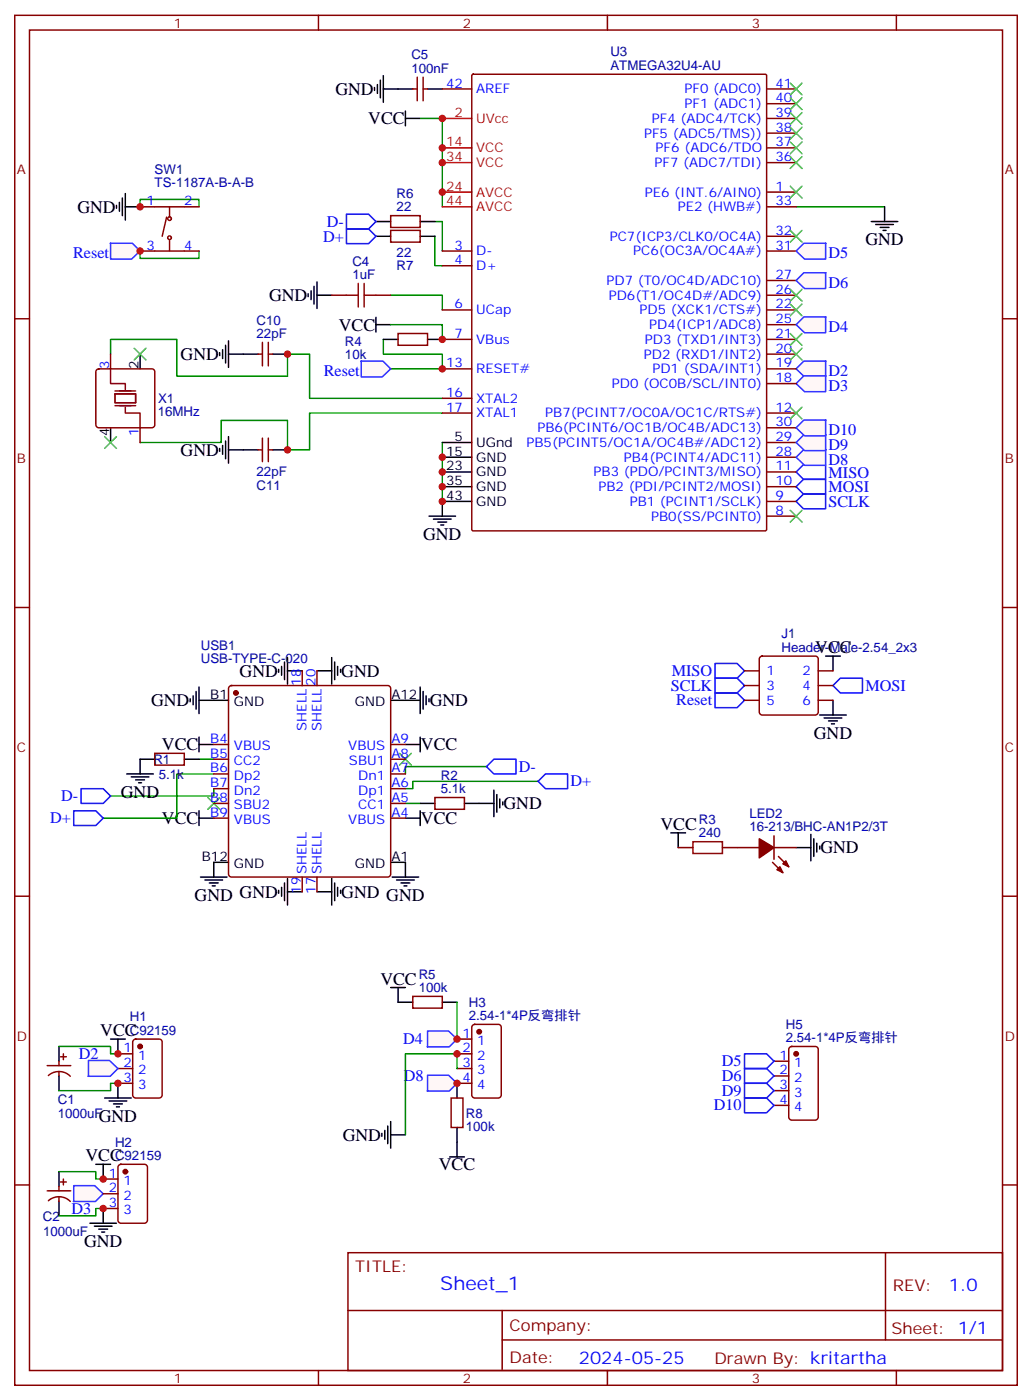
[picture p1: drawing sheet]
<svg xmlns="http://www.w3.org/2000/svg" width="247mm" height="335mm" viewBox="0 0 247 335" stroke-linecap="round" stroke-linejoin="round" font-family="sans-serif">
<g fill="none" stroke="#870000" stroke-width=".35">
<path d="M3.5 3.7h239.9v328.1h-239.9zM7.1 7.2h232.8v321h-232.8zM76.2 3.7v3.5M145.3 3.7v3.5M214.5 3.7v3.5M93.5 55.2h7v2.8h-7zM93.5 51.6h7v2.9h-7zM3.5 76.3h3.6M239.9 76.3h3.5M3.5 145.5h3.6M181.9 157.3l.5-.2h12.7a.71 .71 0 0 1 .7 .7v12.7a.76 .76 0 0 1-.7 .7h-12.7a.76 .76 0 0 1-.7-.7v-12.7zM239.9 145.5h3.5"/>
<path d="M178.2 160.7h3.5M178.2 164.2h3.5M178.2 167.7h3.5M195.8 160.7h3.5M195.8 164.2h3.5M195.8 167.7h3.5M3.5 214.6h3.6M239.9 214.6h3.5M3.5 283.8h3.6M239.9 283.8h3.5M83.3 300h156.6v28.2h-156.6zM83.3 313.8h156.5"/>
<path d="M120.2 313.8v14.2M211.9 300v20.9M76.2 328.2v3.6M120.2 320.9h119.6M145.3 328.2v3.6M214.5 328.2v3.6"/>
</g>
<path d="M82.9 54.8h5.3l1.8 1.8-1.8 1.7h-5.3zM82.9 51.3h5.3l1.8 1.8-1.8 1.7h-5.3zM190.5 113l1.8-1.7h5.3v3.5h-5.3zM190.5 116.6l1.8-1.8h5.3v3.5h-5.3zM190.5 120.1l1.8-1.8h5.3v3.5h-5.3zM171.1 158.9h5.3l1.8 1.8-1.8 1.7h-5.3zM171.1 165.9h5.3l1.8 1.8-1.8 1.8h-5.3zM171.1 162.4h5.3l1.8 1.8-1.8 1.7h-5.3zM199.3 164.2l1.8-1.8h5.3v3.5h-5.3z" fill="none" stroke="#00f" stroke-width=".35"/>
<g fill="none" stroke="#000" stroke-width=".35">
<path d="M97 28.4h3.5M97 26.6v3.5M27.9 49.2v.7M28.6 48.5v2.1M29.3 47.4v4.2M30 49.5h3.5M30 46.4v6.3M90 53.1h3.5M90 56.6h3.5M100.5 53.1h3.6M100.5 56.6h3.6M208.5 53.1h6.3"/>
<path d="M209.5 53.8h4.3M210.6 54.5h2.1M211.3 55.2h.7M211.7 49.5v3.6M90 77.8h3.5M90 76v3.5M197.6 157.1h3.5M199.3 157.1v3.6M196.1 171.2h6.4M197.2 171.9h4.2M198.3 172.6h2.1M199 173.4h.7"/>
<path d="M199.3 167.7v3.5"/>
</g>
<path d="M33.5 49.5v-1.7h14.1v1.7M104.1 56.6v7h1.7M104.1 53.1h1.7v7M190.5 49.5h21.2M33.5 60.1v1.8h14.1v-1.8" fill="none" stroke="#008700" stroke-width=".35"/>
<path d="M26.4 58.3h5.3l1.8 1.8-2 2h-5z" fill="#fff7f7" stroke="#420aff" stroke-width=".35"/>
<g fill="none" stroke="#870000" stroke-width=".35">
<path d="M33.5 49.5h14.1M39.9 52l-1.1 4.6M40.6 49.5v2.5M40.6 57.6v2.5M33.5 60.1h14.1"/>
<circle cx="40.6" cy="52.4" r=".44"/>
<circle cx="40.6" cy="56.9" r=".44"/>
</g>
<g fill="#fff7f7" stroke="#420aff" stroke-width=".35">
<path d="M190.5 88.3l1.9-1.8h5.2v3.8h-5.1z"/>
<path d="M190.5 91.9l1.9-1.9h5.2v3.8h-5.1z"/>
</g>
<g fill="none" stroke="#000" stroke-width=".35">
<path d="M91 19.2v4.2M91.7 18.1v6.4M89.6 21v.7M90.3 20.2v2.2M91.7 21.3h7.1M102.3 21.3h3.5M73.7 70.3v.7M74.4 69.6v2.2M75.1 68.6v4.2M75.8 70.7h3.6M75.8 67.5v6.4M91.7 81.3h3.5"/>
<path d="M102.3 81.3h3.5"/>
</g>
<path d="M99.8 18.5v5.6M101.2 18.5v5.6M98.8 21.3h1M101.2 21.3h1.1M79.4 70.7h3.5M90 70.7h3.5M95.2 79.9h7.1v2.8h-7.1z" fill="none" stroke="#870000" stroke-width=".35"/>
<path d="M100.5 28.4h5.3v21.1M93.5 70.7h12.3v3.5M93.5 77.8h12.3v3.5M91.7 81.3v3.5h14.1v3.5h-12.3" fill="none" stroke="#008700" stroke-width=".35"/>
<path d="M82.9 70.7h2.8M85.7 67.9v5.6M87.1 70.7h2.9M87.1 67.9v5.6" fill="none" stroke="#a10000" stroke-width=".35"/>
<path d="M86.3 86.5h5.3l1.9 1.8-2 2h-5.1z" fill="#fff7f7" stroke="#420aff" stroke-width=".35"/>
<g fill="none" stroke="#000" stroke-width=".35">
<path d="M52.6 84.5v.7M53.3 83.7v2.2M54 82.7v4.2M54.7 81.6v6.4M54.7 84.8h7M65.3 84.8h3.5M52.6 107.4v.7M53.3 106.7v2.1M54 105.6v4.3M54.7 107.7h7M54.7 104.6v6.3M65.3 107.7h3.5"/>
<path d="M105.8 113h7.1M105.8 109.5h7.1M105.8 116.6h7.1M105.8 106h7.1M102.7 123.6h6.3M103.7 124.3h4.2M104.8 125h2.1M105.5 125.7h.7M112.9 120.1h-7.1v3.5M67.4 159.6v2.1M68.1 158.5v4.3M68.8 157.5v6.3"/>
<path d="M79.4 157.5v6.3M80.1 158.5v4.3M80.8 159.6v2.1M45.5 167.4v.7M46.2 166.7v2.1M46.9 165.6v4.2M47.6 178.3h3.6M47.6 164.5v6.4M47.6 176.5v3.6M47.6 167.7h7.1M66.7 160.3v.7M68.8 160.7h3.5"/>
<path d="M75.8 160.7h3.6M81.5 160.3v.7M93.5 167.7h7M97 178.3h3.5M100.5 164.5v6.4M100.5 176.5v3.6M101.2 165.6v4.2M102 166.7v2.1M102.7 167.4v.7M30.3 185.3h6.4M31.4 186.1h4.2M32.5 186.8h2.1"/>
<path d="M33.2 187.5h.7M37 181.8h-3.5v3.5M44.1 181.8h3.5M47.6 194.2v3.5M47.6 195.9h3.6M97 195.9h3.5M100.5 194.2v3.5M100.5 192.4h3.6M111.1 192.4h7.1M118.2 189.2v6.4M118.9 190.3v4.2M119.6 191.3v2.2"/>
<path d="M120.3 192.1v.7M160.5 199.5h3.5M162.3 199.5v3.5M194 199.8v6.4M48 210h6.3M49 210.7h4.3M50.1 211.5h2.1M50.8 212.2h.7M54.7 206.5h-3.5v3.5M66.7 213.2v.7M67.4 212.5v2.1M68.1 211.5v4.2"/>
<path d="M68.8 210.4v6.3M68.8 213.6h3.5M75.8 213.6h3.6M79.4 210.4v6.3M80.1 211.5v4.2M80.8 212.5v2.1M81.5 213.2v.7M93.5 206.5h3.5v3.5M93.8 210h6.4M94.9 210.7h4.2M96 211.5h2.1M96.7 212.2h.7"/>
<path d="M190.5 203h3.5M194.7 200.9v4.2M195.4 201.9v2.1M196.1 202.6v.7M26.5 248.8h3.5M28.2 248.8v3.6M28.2 259.4v3.6M25 263h6.4M26.1 263.7h4.2M27.2 264.4h2.1M27.9 265.1h.7"/>
</g>
<g fill="none" stroke="#870000" stroke-width=".35">
<path d="M112.9 18l.3-.2h69.9l.3 .2v108.8l-.1 .3h-70.1l-.3-.1zM105.8 21.3h7.1M183.4 21.3h7.1M183.4 24.8h7.1M183.4 28.4h7.1M183.4 31.9h7.1M183.4 35.4h7.1M183.4 38.9h7.1M183.4 49.5h7.1M183.4 56.6h7.1M183.4 46h7.1M105.8 60.1h7.1"/>
<path d="M105.8 74.2h7.1M105.8 63.6h7.1M183.4 60.1h7.1M183.4 77.8h7.1M183.4 74.2h7.1M183.4 70.7h7.1M183.4 67.2h7.1M61.7 84.8h1.1M62.8 82v5.6M64.2 82v5.6M64.2 84.8h1.1M105.8 98.9h7.1"/>
<path d="M105.8 88.3h7.1M105.8 81.3h7.1M105.8 95.4h7.1M183.4 84.8h7.1M183.4 98.9h7.1M183.4 91.9h7.1M183.4 88.3h7.1M183.4 81.3h7.1M61.7 107.7h1.1M62.8 104.9v5.7M64.2 104.9v5.7M64.2 107.7h1.1"/>
<path d="M183.4 116.6h7.1M183.4 113h7.1M183.4 109.5h7.1M183.4 106h7.1M183.4 102.4h7.1M183.4 123.6h7.1M183.4 120.1h7.1M51.2 178.3h3.5M54.9 164.4l.5-.2h37.4a.71 .71 0 0 1 .7 .7v44.4a.76 .76 0 0 1-.7 .7h-37.4a.76 .76 0 0 1-.7-.7v-44.4zM72.3 160.7v3.5M75.8 160.7v3.5M93.5 178.3h3.5"/>
<path d="M37 180.4h7.1v2.8h-7.1zM51.2 181.8h3.5M51.2 185.3h3.5M51.2 188.9h3.5M51.2 192.4h3.5M51.2 195.9h3.5M93.5 181.8h3.5M93.5 185.3h3.5M93.5 188.9h3.5M93.5 192.4h3.5M93.5 195.9h3.5M104.1 191h7v2.8h-7z"/>
<path d="M72.3 210v3.6M75.8 210v3.6M162.3 203h3.5M172.9 203h8.8M184.9 206.5l2.4 2.5M185.2 203h5.3M185.2 200.2v5.6M186.3 205.1l2.4 2.5M28.2 252.4h3.5M28.2 255.9h3.5M28.2 259.4h3.5M32 249.1l.5-.3h5.6a.71 .71 0 0 1 .7 .8v12.7a.76 .76 0 0 1-.7 .7h-5.6a.76 .76 0 0 1-.8-.7v-12.7z"/>
</g>
<path d="M26.5 84.8v-3.5h15.8v8.8h26.5v-5.3h5.3v10.6h31.7M105.8 98.9h-31.7v8.8h-5.3v-7h-15.9v5.3h-19.4M105.8 106v14.1M47.6 181.8h3.6M51.2 185.3h-8.9v10.6h-17.6M51.2 188.9v1.7h-24.7M97 192.4h3.5M116.4 183.6h-19.4v1.7M128.8 187.1h-30v1.8h-1.8" fill="none" stroke="#008700" stroke-width=".35"/>
<path d="M105.8 28.4h7.1M105.8 35.4h7.1M105.8 38.9h7.1M105.8 46h7.1M105.8 49.5h7.1" fill="none" stroke="#f00" stroke-width=".35"/>
<g fill="none" stroke="#3c3" stroke-width=".35">
<path d="M189.1 19.9l2.8 2.8M191.9 19.9l-2.8 2.8M189.1 23.4l2.8 2.8M189.1 27l2.8 2.8M189.1 30.5l2.8 2.8M189.1 34l2.8 2.8M189.1 37.5l2.8 2.9M191.9 23.4l-2.8 2.8M191.9 27l-2.8 2.8M191.9 30.5l-2.8 2.8M191.9 34l-2.8 2.8M191.9 37.5l-2.8 2.9"/>
<path d="M189.1 44.6l2.8 2.8M189.1 55.2l2.8 2.8M191.9 44.6l-2.8 2.8M191.9 55.2l-2.8 2.8M189.1 69.3l2.8 2.8M189.1 72.8l2.8 2.8M189.1 79.9l2.8 2.8M191.9 69.3l-2.8 2.8M191.9 72.8l-2.8 2.8M191.9 79.9l-2.8 2.8M189.1 83.4l2.8 2.8M189.1 97.5l2.8 2.8"/>
<path d="M191.9 83.4l-2.8 2.8M191.9 97.5l-2.8 2.8M49.7 191l2.9 2.8M52.6 191l-2.9 2.8M95.6 180.4l2.8 2.8M98.4 180.4l-2.8 2.8"/>
</g>
<path d="M165.8 201.6h7.1v2.8h-7.1z" fill="none" stroke="#a10000" stroke-width=".35"/>
<g fill="#870000" stroke="#870000" stroke-width=".35">
<path d="M187.3 206.9l.7-.7 .7 1.4z"/>
<path d="M185.9 208.3l.7-.7 .7 1.4z"/>
<path d="M181.7 200.9l3.5 2.1-3.5 2.5z"/>
<circle cx="56.4" cy="165.9" r=".53"/>
<circle cx="33.5" cy="250.6" r=".53"/>
</g>
<path d="M17.6 194.2h5.3l1.8 1.7-1.8 1.8h-5.3zM19.4 188.9h5.3l1.8 1.7-1.8 1.8h-5.3zM116.4 183.6l1.8-1.8h5.3v3.5h-5.3zM128.8 187.1l1.7-1.8h5.3v3.6h-5.3z" fill="none" stroke="#00f" stroke-width=".35"/>
<g fill="#fff7f7" stroke="#420aff" stroke-width=".35">
<path d="M21.2 254h5l2 1.9-1.8 1.9h-5.3z"/>
<path d="M17.6 284h5.1l2 1.9-1.9 1.8h-5.2z"/>
</g>
<path d="M22.9 278.8h3.6M24.7 278.8v3.6M21.5 292.9h6.4M22.6 293.7h4.2M23.6 294.4h2.2M24.3 295.1h.7M24.7 289.4v3.5" fill="none" stroke="#000" stroke-width=".35"/>
<path d="M28.5 279l.4-.2h5.7a.71 .71 0 0 1 .7 .7v12.7a.76 .76 0 0 1-.7 .7h-5.7a.76 .76 0 0 1-.7-.7v-12.7zM24.7 282.4h3.5M24.7 285.9h3.5M24.7 289.4h3.5" fill="none" stroke="#870000" stroke-width=".35"/>
<circle cx="30" cy="280.6" r=".53" fill="#870000" stroke="#870000" stroke-width=".35"/>
<path d="M189.1 122.2l2.8 2.8M191.9 122.2l-2.8 2.8" fill="none" stroke="#3c3" stroke-width=".35"/>
<g fill="#fff7f7" stroke="#420aff" stroke-width=".35">
<path d="M190.5 77.8l1.9-1.9h5.2v3.8h-5.1z"/>
<path d="M190.5 67.2l1.9-1.9h5.2v3.8h-5.1z"/>
</g>
<path d="M26.5 88.3v3.6h3.5v1.4M27.5 94.3h5v2.1h-5zM27.5 97.2h5M27.5 93.6h5M30 97.5v1.4h3.5v3.5" fill="none" stroke="#870012" stroke-width=".35"/>
<path d="M33.5 84.8v3.5M26.5 102.4v3.6M14.1 250.6v3.5M14.1 257.7v3.5M14.1 280.6v3.5M14.1 287.7v3.5" fill="none" stroke="#000" stroke-width=".35"/>
<g fill="none" stroke="#870000" stroke-width=".35">
<path d="M23.2 88.5l.4-.2h12.7a.71 .71 0 0 1 .7 .7v12.7a.76 .76 0 0 1-.7 .7h-12.7a.76 .76 0 0 1-.7-.7v-12.7zM26.5 84.8v3.5M33.5 102.4v3.6M11.3 255.2h5.6M11.6 257.6a3.8 3.8 0 0 1 5.2 .1M14.1 254.1v1.1M14.1 256.6v1.1M14.5 253.1h1.4M15.2 252.4v1.4M185.2 254.1h3.5M185.2 257.7h3.5M189 250.8l.4-.2h5.7a.71 .71 0 0 1 .7 .7v16.2a.76 .76 0 0 1-.7 .8h-5.7a.76 .76 0 0 1-.7-.8v-16.2z"/>
<path d="M185.2 261.2h3.5M185.2 264.7h3.5M11.3 285.2h5.6M11.6 287.6a3.8 3.8 0 0 1 5.2 .1M14.1 284.1v1.1M14.1 286.6v1.1M14.5 283.1h1.4M15.2 282.4v1.4"/>
</g>
<path d="M32.1 83.4l2.8 2.8M34.9 83.4l-2.8 2.8M25 104.6l2.9 2.8M27.9 104.6l-2.9 2.8" fill="none" stroke="#3c3" stroke-width=".35"/>
<circle cx="190.5" cy="252.4" r=".53" fill="#870000" stroke="#870000" stroke-width=".35"/>
<path d="M14.1 250.6h12.4v1.8h1.7M28.2 259.4h-1.7v1.8h-12.4M14.1 280.6h8.8v1.8h1.8M24.7 289.4h-1.8v1.8h-8.8" fill="none" stroke="#008700" stroke-width=".35"/>
<path d="M178.2 252.4h5.2l1.8 1.7-1.8 1.8h-5.2zM178.2 255.9h5.2l1.8 1.8-1.8 1.7h-5.2zM178.2 259.4h5.2l1.8 1.8-1.8 1.8h-5.2zM178.2 263h5.2l1.8 1.7-1.8 1.8h-5.2z" fill="none" stroke="#00f" stroke-width=".35"/>
<g fill="#fff7f7" stroke="#420aff" stroke-width=".35">
<path d="M190.5 109.5l1.9-1.8h5.2v3.7h-5.1z"/>
<path d="M190.5 106l1.9-1.9h5.2v3.8h-5.1z"/>
<path d="M190.5 102.4l1.9-1.8h5.2v3.8h-5.1z"/>
<path d="M190.5 60.1l1.9-1.8h5.2v3.8h-5.1z"/>
<path d="M102.3 257.5h5l2.1 1.9-1.9 1.9h-5.3z"/>
<path d="M102.3 246.9h5l2.1 1.9-1.9 1.9h-5.3z"/>
</g>
<path d="M98.8 238.6h7v2.8h-7zM109.4 248.8h3.5M109.4 252.4h3.5M109.4 255.9h3.5M109.4 259.4h3.5M113.1 245.5l.5-.2h5.6a.71 .71 0 0 1 .7 .7v16.3a.76 .76 0 0 1-.7 .7h-5.6a.76 .76 0 0 1-.7-.7v-16.3zM107.9 263h2.9v7h-2.9z" fill="none" stroke="#870000" stroke-width=".35"/>
<circle cx="114.7" cy="247.1" r=".53" fill="#870000" stroke="#870000" stroke-width=".35"/>
<path d="M93.5 236.5h3.5M95.2 236.5v3.5h3.6M105.8 240h3.6M109.4 259.4v3.6M91.4 271.4v.7M92.1 270.7v2.1M92.8 269.7v4.2M93.5 271.8h3.5M93.5 268.6v6.4M107.6 277.1h3.5M109.4 270v7.1" fill="none" stroke="#000" stroke-width=".35"/>
<path d="M109.4 255.9v-3.5h-12.4v19.4M109.4 240v8.8" fill="none" stroke="#008700" stroke-width=".35"/>
<g fill="#c00">
<circle cx="33.5" cy="49.5" r=".88"/>
<circle cx="33.5" cy="60.1" r=".88"/>
<circle cx="105.8" cy="28.4" r=".88"/>
<circle cx="105.8" cy="35.4" r=".88"/>
<circle cx="105.8" cy="38.9" r=".88"/>
<circle cx="105.8" cy="46" r=".88"/>
<circle cx="105.8" cy="81.3" r=".88"/>
<circle cx="105.8" cy="88.3" r=".88"/>
<circle cx="105.8" cy="120.1" r=".88"/>
<circle cx="105.8" cy="116.6" r=".88"/>
<circle cx="105.8" cy="113" r=".88"/>
<circle cx="105.8" cy="109.5" r=".88"/>
<circle cx="68.8" cy="107.7" r=".88"/>
<circle cx="68.8" cy="84.8" r=".88"/>
<circle cx="28.2" cy="252.4" r=".88"/>
<circle cx="28.2" cy="259.4" r=".88"/>
<circle cx="24.7" cy="282.4" r=".88"/>
<circle cx="24.7" cy="289.4" r=".88"/>
<circle cx="109.4" cy="252.4" r=".88"/>
<circle cx="109.4" cy="259.4" r=".88"/>
<circle cx="109.4" cy="248.8" r=".88"/>
</g>
<text font-size="4.6" fill="#00f" x="105.3" y="309">Sheet_1</text>
<g font-size="4.2">
<text x="80.3" y="22.7">GND</text>
<text x="88.1" y="29.8">VCC</text>
<text x="18.5" y="51">GND</text>
<text x="207.1" y="58.7">GND</text>
<text x="64.4" y="72.1">GND</text>
<text x="81.1" y="79.2">VCC</text>
<text x="43.2" y="86.2">GND</text>
<text x="43.2" y="109.1">GND</text>
<text x="101.2" y="129.3">GND</text>
<text x="195.1" y="156.4">VCC</text>
<text x="57.3" y="162.1">GND</text>
<text x="81.7" y="162.1">GND</text>
<text x="36.2" y="169.1">GND</text>
<text x="102.8" y="169.1">GND</text>
<text x="38.7" y="179.7">VCC</text>
<text x="100.7" y="179.7">VCC</text>
<text x="194.7" y="176.9">GND</text>
<text x="28.9" y="191">GND</text>
<text x="38.7" y="197.4">VCC</text>
<text x="100.7" y="197.4">VCC</text>
<text x="120.5" y="193.8">GND</text>
<text x="158" y="198.8">VCC</text>
<text x="196.3" y="204.4">GND</text>
<text x="46.6" y="215.7">GND GND</text>
<text x="81.7" y="215">GND GND</text>
<text x="91" y="235.8">VCC</text>
<text x="24" y="248.1">VCC</text>
<text x="23.6" y="268.6">GND</text>
<text x="82" y="273.2">GND</text>
<text x="20.5" y="278.1">VCC</text>
<text x="105" y="280.3">VCC</text>
<text x="20.1" y="298.6">GND</text>
</g>
<g font-size="4.2" fill="#00f">
<text x="227.1" y="309.3">1.0</text>
<text x="138.5" y="326.6">2024-05-25</text>
</g>
<g font-size="3.9" fill="#00f">
<text x="77.4" y="57.9">D+</text>
<text x="78.2" y="54.3">D-</text>
<text x="17.5" y="61.9">Reset</text>
<text x="198.2" y="61.9">D5</text>
<text x="198.2" y="68.9">D6</text>
<text x="198.2" y="79.5">D4</text>
<text x="77.5" y="90.1">Reset</text>
<text x="198.2" y="90.1">D2</text>
<text x="198.2" y="93.6">D3</text>
<text x="198.2" y="107.7">D9</text>
<text x="198.2" y="104.2">D10</text>
<text x="198.2" y="111.2">D8</text>
<text x="198.3" y="114.4">MISO</text>
<text x="198.3" y="117.9">MOSI</text>
<text x="198.2" y="121.4">SCLK</text>
<text x="160.7" y="161.9">MISO</text>
<text x="160.5" y="165.5">SCLK</text>
<text x="207.1" y="165.5">MOSI</text>
<text x="161.8" y="168.9">Reset</text>
<text x="124.2" y="184.8">D-</text>
<text x="14.6" y="191.9">D-</text>
<text x="136.5" y="188.3">D+</text>
<text x="12" y="197.2">D+</text>
<text x="96.5" y="250.1">D4</text>
<text x="18.9" y="253.7">D2</text>
<text x="172.7" y="255.4">D5</text>
<text x="96.6" y="258.9">D8</text>
<text x="172.7" y="258.9">D6</text>
<text x="172.7" y="262.4">D9</text>
<text x="170.8" y="265.9">D10</text>
<text x="17.1" y="290.7">D3</text>
</g>
<g font-size="3.9" fill="#800">
<text x="85" y="304.6">TITLE:</text>
<text x="213.6" y="309.3">REV:</text>
<text x="121.9" y="318.8">Company:</text>
<text x="213.3" y="319.4">Sheet: 1/1</text>
<text x="121.9" y="326.5">Date:</text>
<text x="171" y="326.5">Draw</text>
<text x="181.1" y="326.5">n By: kritartha</text>
</g>
<g font-size="3.2" fill="#800">
<text x="41.6" y="6.7">1</text>
<text x="110.8" y="6.7">2</text>
<text x="179.9" y="6.7">3</text>
<text x="4.1" y="41.8">A</text>
<text x="240.4" y="41.8">A</text>
<text x="4.1" y="110.9">B</text>
<text x="240.4" y="110.9">B</text>
<text x="4.1" y="180.1">C</text>
<text x="240.4" y="180.1">C</text>
<text x="4.1" y="249.2">D</text>
<text x="240.4" y="249.2">D</text>
<text x="41.6" y="331.2">1</text>
<text x="110.8" y="331.2">2</text>
<text x="179.9" y="331.2">3</text>
</g>
<g font-size="3.2" fill="#000080">
<text x="98.4" y="17.4">100nF</text>
<text x="98.4" y="14.2">C5</text>
<text x="146.1" y="16.7">ATMEGA32U4-AU</text>
<text x="146.1" y="13.5">U3</text>
<text x="37" y="41.6">SW1</text>
<text x="37" y="44.8">TS-1187A-B-A-B</text>
<text x="94.9" y="47.4">R6</text>
<text x="94.9" y="50.6">22</text>
<text x="84.3" y="63.6">C4</text>
<text x="94.9" y="61.5">22</text>
<text x="94.9" y="64.7">R7</text>
<text x="84.3" y="66.8">1uF</text>
<text x="61.4" y="77.8">C10</text>
<text x="61.4" y="80.9">22pF</text>
<text x="82.5" y="82.8">R4</text>
<text x="82.5" y="86">10k</text>
<text x="37.7" y="99.7">16MHz</text>
<text x="37.8" y="96.5">X1</text>
<text x="61.4" y="114.1">22pF</text>
<text x="61.4" y="117.3">C11</text>
<text x="48.1" y="155.7">USB1</text>
<text x="187" y="152.9">J1</text>
<text x="48.1" y="158.9">USB-TYPE-C-020</text>
<text x="187" y="156.1">Header-Male-2.54_2x3</text>
<text x="36.7" y="183">R1</text>
<text x="38" y="186.5">5.1k</text>
<text x="105.5" y="189.9">5.1k</text>
<text x="105.5" y="186.8">R2</text>
<text x="167.2" y="197.3">R3</text>
<text x="179.3" y="195.9">LED2</text>
<text x="167.2" y="200.5">240</text>
<text x="179.3" y="199.1">16-213/BHC-AN1P2/3T</text>
<text x="100.2" y="237.6">100k</text>
<text x="100.2" y="234.4">R5</text>
<text x="31.1" y="244.6">H1</text>
<text x="112.2" y="244.3">2.54-1*4P反弯排针</text>
<text x="112.2" y="241.1">H3</text>
<text x="31.1" y="247.8">C92159</text>
<text x="188" y="249.6">2.54-1*4P反弯排针</text>
<text x="188" y="246.4">H5</text>
<text x="13.8" y="267.6">1000uF</text>
<text x="13.8" y="264.5">C1</text>
<text x="111.5" y="267.7">R8</text>
<text x="27.5" y="274.6">H2</text>
<text x="111.5" y="270.8">100k</text>
<text x="27.5" y="277.8">C92159</text>
<text x="10.2" y="292.4">C2</text>
<text x="10.3" y="295.9">1000uF</text>
</g>
<g font-size="3.2" fill="#00f">
<text x="106.7" y="21">42</text>
<text x="113.9" y="22.4">AREF</text>
<text x="163.8" y="22.4">PF0 (ADC0)</text>
<text x="185.6" y="21">41</text>
<text x="156" y="29.4">PF4 (ADC4/TCK)</text>
<text x="163.8" y="25.9">PF1 (ADC1)</text>
<text x="185.6" y="24.5">40</text>
<text x="185.6" y="28">39</text>
<text x="154.1" y="32.9">PF5 (ADC5/TMS))</text>
<text x="185.6" y="31.5">38</text>
<text x="185.6" y="35.1">37</text>
<text x="156.6" y="40">PF7 (ADC7/TDI)</text>
<text x="156.9" y="36.5">PF6 (ADC6/TDO</text>
<text x="185.6" y="38.6">36</text>
<text x="154.3" y="47.1">PE6 (INT.6/AIN0)</text>
<text x="185.6" y="45.6">1</text>
<text x="35" y="49.2">1</text>
<text x="44.1" y="49.2">2</text>
<text x="162.2" y="50.6">PE2 (HWB#)</text>
<text x="185.6" y="49.2">33</text>
<text x="35" y="59.8">3</text>
<text x="44.1" y="59.8">4</text>
<text x="108.8" y="59.8">3</text>
<text x="145.9" y="57.6">PC7(ICP3/CLK0/OC4A)</text>
<text x="185.6" y="59.8">31</text>
<text x="185.6" y="56.2">32</text>
<text x="108.8" y="63.3">4</text>
<text x="113.9" y="61.2">D-</text>
<text x="113.9" y="64.7">D+</text>
<text x="151.5" y="61.2">PC6(OC3A/OC4A#)</text>
<text x="145.1" y="68.2">PD7 (T0/OC4D/ADC10)</text>
<text x="145.7" y="71.8">PD6(T1/OC4D#/ADC9)</text>
<text x="185.6" y="70.3">26</text>
<text x="185.6" y="66.8">27</text>
<text x="108.8" y="73.9">6</text>
<text x="113.9" y="75.3">UCap</text>
<text x="153" y="75.3">PD5 (XCK1/CTS#)</text>
<text x="185.6" y="77.4">25</text>
<text x="185.6" y="73.9">22</text>
<text x="108.8" y="80.9">7</text>
<text x="113.9" y="82.3">VBus</text>
<text x="154.3" y="82.3">PD3 (TXD1/INT3)</text>
<text x="155.4" y="78.8">PD4(ICP1/ADC8)</text>
<text x="185.6" y="80.9">21</text>
<text x="26.1" y="88.3" transform="rotate(-90 26.1 88.3)">3</text>
<text x="106.7" y="88">13</text>
<text x="113.9" y="89.4">RESET#</text>
<text x="154.1" y="85.9">PD2 (RXD1/INT2)</text>
<text x="156.1" y="89.4">PD1 (SDA/INT1)</text>
<text x="185.6" y="88">19</text>
<text x="185.6" y="84.5">20</text>
<text x="106.7" y="95">16</text>
<text x="146.4" y="92.9">PD0 (OC0B/SCL/INT0)</text>
<text x="185.6" y="91.5">18</text>
<text x="106.7" y="98.6">17</text>
<text x="113.9" y="100">XTAL1</text>
<text x="113.9" y="96.4">XTAL2</text>
<text x="130.5" y="100">PB7(PCINT7/OC0A/OC1C/RTS#)</text>
<text x="185.6" y="98.6">12</text>
<text x="33.2" y="104.5" transform="rotate(-90 33.2 104.5)">1</text>
<text x="126" y="107">PB5(PCINT5/OC1A/OC4B#/ADC12)</text>
<text x="128.6" y="103.5">PB6(PCINT6/OC1B/OC4B/ADC13)</text>
<text x="185.6" y="105.6">29</text>
<text x="185.6" y="102.1">30</text>
<text x="149.3" y="110.6">PB4(PCINT4/ADC11)</text>
<text x="185.6" y="112.7">11</text>
<text x="185.6" y="109.1">28</text>
<text x="142.1" y="114.1">PB3 (PDO/PCINT3/MISO)</text>
<text x="143.2" y="117.6">PB2 (PDI/PCINT2/MOSI)</text>
<text x="185.6" y="119.7">9</text>
<text x="185.6" y="116.2">10</text>
<text x="150.7" y="121.1">PB1 (PCINT1/SCLK)</text>
<text x="155.8" y="124.7">PB0(SS/PCINT0)</text>
<text x="185.6" y="123.3">8</text>
<text x="183.4" y="161.7">1</text>
<text x="192" y="161.7">2</text>
<text x="72" y="164.2" transform="rotate(-90 72 164.2)">18</text>
<text x="75.5" y="164.2" transform="rotate(-90 75.5 164.2)">20</text>
<text x="183.4" y="165.2">3</text>
<text x="192" y="165.2">4</text>
<text x="183.4" y="168.8">5</text>
<text x="192" y="168.8">6</text>
<text x="50.3" y="177.9">B4</text>
<text x="56" y="179.7">VBUS</text>
<text x="73.4" y="175" transform="rotate(-90 73.4 175)">SHELL</text>
<text x="76.9" y="175" transform="rotate(-90 76.9 175)">SHELL</text>
<text x="83.3" y="179.7">VBUS</text>
<text x="93.7" y="177.9">A9</text>
<text x="50.3" y="185">B6</text>
<text x="50.3" y="181.5">B5</text>
<text x="56" y="183.2">CC2</text>
<text x="83.5" y="183.2">SBU1</text>
<text x="93.7" y="181.5">A8</text>
<text x="93.7" y="185">A7</text>
<text x="50.3" y="188.5">B7</text>
<text x="56" y="190.3">Dn2</text>
<text x="56" y="186.8">Dp2</text>
<text x="85.7" y="186.8">Dn1</text>
<text x="85.7" y="190.3">Dp1</text>
<text x="93.7" y="188.5">A6</text>
<text x="50.3" y="195.6">B9</text>
<text x="50.3" y="192.1">B8</text>
<text x="56" y="197.3">VBUS</text>
<text x="56" y="193.8">SBU2</text>
<text x="83.3" y="197.3">VBUS</text>
<text x="85.7" y="193.8">CC1</text>
<text x="93.7" y="192.1">A5</text>
<text x="93.7" y="195.6">A4</text>
<text x="73.4" y="209.3" transform="rotate(-90 73.4 209.3)">SHELL</text>
<text x="76.9" y="209.3" transform="rotate(-90 76.9 209.3)">SHELL</text>
<text x="72" y="214.1" transform="rotate(-90 72 214.1)">19</text>
<text x="75.5" y="214.1" transform="rotate(-90 75.5 214.1)">17</text>
<text x="110.7" y="248.5">1</text>
<text x="114.2" y="250.3">1</text>
<text x="29.6" y="252">1</text>
<text x="29.6" y="255.6">2</text>
<text x="33.1" y="253.8">1</text>
<text x="33.1" y="257.3">2</text>
<text x="110.7" y="252">2</text>
<text x="110.7" y="255.6">3</text>
<text x="114.2" y="253.8">2</text>
<text x="114.2" y="257.3">3</text>
<text x="186.5" y="253.8">1</text>
<text x="186.5" y="257.3">2</text>
<text x="190" y="255.6">1</text>
<text x="29.6" y="259.1">3</text>
<text x="33.1" y="260.8">3</text>
<text x="110.7" y="259.1">4</text>
<text x="114.2" y="260.8">4</text>
<text x="186.5" y="260.8">3</text>
<text x="190" y="259.1">2</text>
<text x="190" y="262.6">3</text>
<text x="186.5" y="264.4">4</text>
<text x="190" y="266.1">4</text>
<text x="26" y="282">1</text>
<text x="26" y="285.5">2</text>
<text x="29.5" y="283.8">1</text>
<text x="29.5" y="287.3">2</text>
<text x="26" y="289.1">3</text>
<text x="29.5" y="290.8">3</text>
</g>
<g font-size="3.2" fill="#f00">
<text x="108.8" y="28">2</text>
<text x="113.9" y="29.4">UVcc</text>
<text x="106.7" y="35.1">14</text>
<text x="106.7" y="38.6">34</text>
<text x="113.9" y="36.5">VCC</text>
<text x="113.9" y="40">VCC</text>
<text x="106.7" y="45.6">24</text>
<text x="113.9" y="47.1">AVCC</text>
<text x="106.7" y="49.2">44</text>
<text x="113.9" y="50.6">AVCC</text>
</g>
<g font-size="3.2">
<text x="33.2" y="88.3" transform="rotate(-90 33.2 88.3)">2</text>
<text x="26.1" y="104.5" transform="rotate(-90 26.1 104.5)">4</text>
<text x="108.8" y="105.6">5</text>
<text x="113.9" y="107">UGnd</text>
<text x="106.7" y="112.7">23</text>
<text x="106.7" y="109.1">15</text>
<text x="113.9" y="110.6">GND</text>
<text x="106.7" y="116.2">35</text>
<text x="106.7" y="119.7">43</text>
<text x="113.9" y="114.1">GND</text>
<text x="113.9" y="117.6">GND</text>
<text x="113.9" y="121.1">GND</text>
<text x="50.3" y="167.4">B1</text>
<text x="93.7" y="167.4">A12</text>
<text x="56" y="169.1">GND</text>
<text x="84.9" y="169.1">GND</text>
<text x="48.3" y="206.2">B12</text>
<text x="56" y="207.9">GND</text>
<text x="84.9" y="207.9">GND</text>
<text x="93.7" y="206.2">A1</text>
</g>
</svg>
